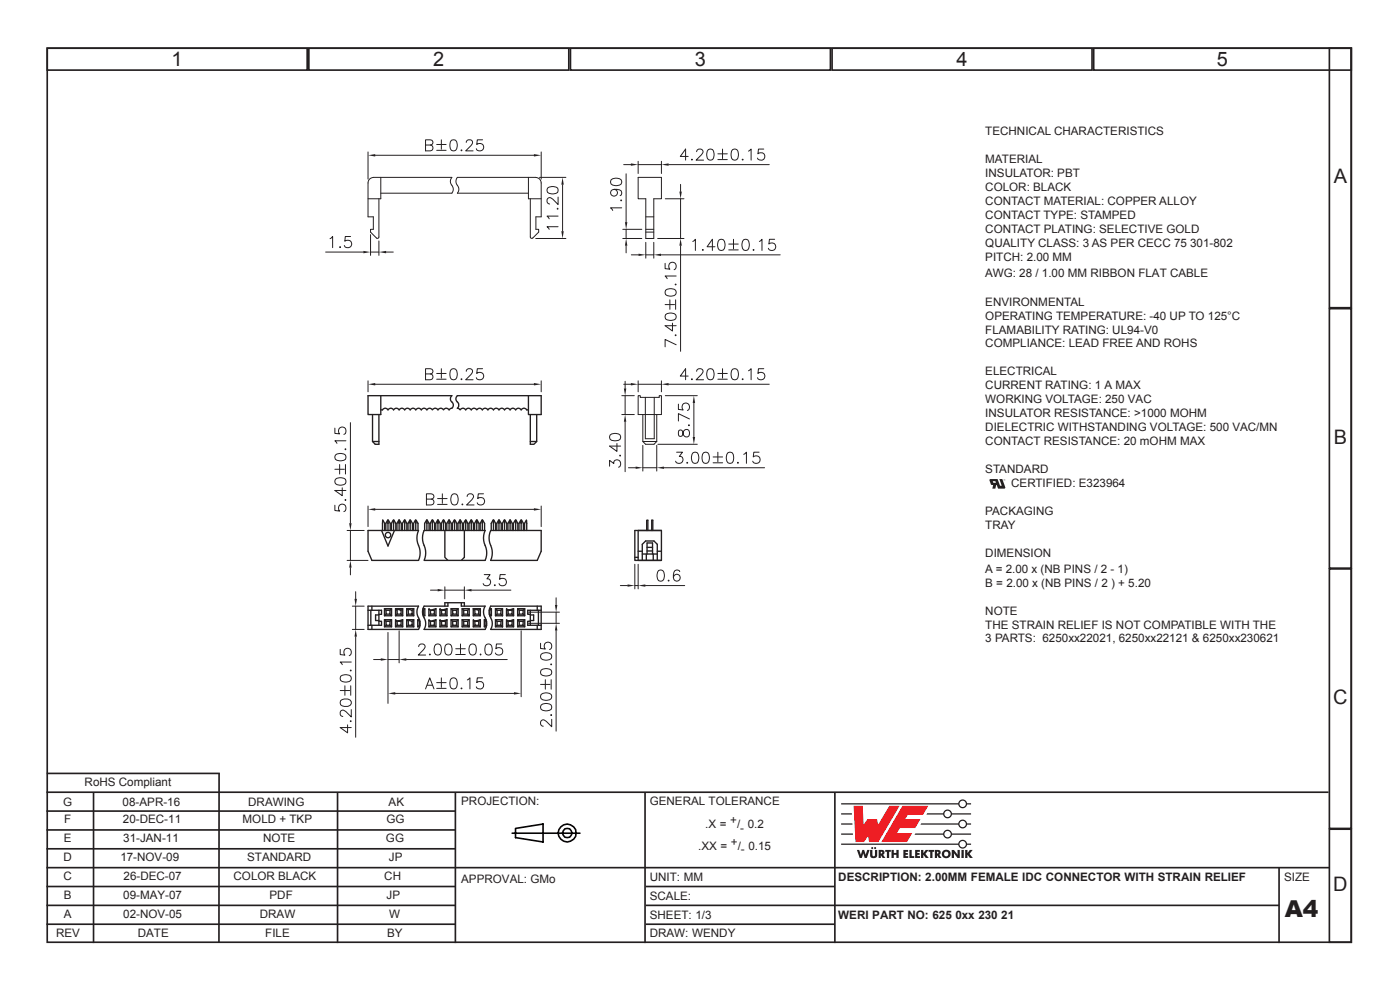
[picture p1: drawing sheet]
<svg xmlns="http://www.w3.org/2000/svg" width="297mm" height="210mm" viewBox="0 0 297 210" stroke-linecap="round" stroke-linejoin="round" font-family="sans-serif">
<!-- layer: Calque 1 -->
<g fill="none" stroke="#231f20" stroke-width=".35">
<path d="M10 10.2h276.7v189.7h-276.7zM10 10.2h55.2v4.7h-55.2zM65.5 10.2h55.2v4.7h-55.2zM121 10.2h55.2v4.7h-55.2zM176.5 10.2h55.2v4.7h-55.2zM232 10.2h54.7v4.7h-54.7zM282 10.2h4.7v55.1h-4.7zM282 65.5h4.7v55h-4.7zM282 120.7h4.7v55h-4.7zM9.8 168h272M9.8 172h86.7M9.8 176h86.7"/>
<path d="M9.9 164.1h36.7M19.8 168v32M46.5 164l-.1 36M71.6 168v32M96.6 168v32M136.8 168v32M177.1 168v32M282 175.9h4.7v24h-4.7zM9.8 192h86.7M9.8 196h86.7M9.8 180h86.7M9.8 184h272.2"/>
<path d="M9.8 188h86.7M137 192h134.3M137 196h40.1M137 188h40.1M271.3 184v16"/>
</g>
<g fill="#ee1d23">
<path d="M181.1 170.9h1.9l.2 4 .9-1.2h2l.2 1.3 2.4-4.1h2.1l-4.5 7.7h-1.9l-.2-1.3-.9 1.3h-1.8z"/>
<path d="M191.4 170.9h5.5l-1.1 1.9h-3.2l-.6 .9h3.3l-1.1 1.9h-3.3l-.6 1.1h3.2l-1.1 1.9h-5.4z"/>
</g>
<g fill="#231f20">
<path d="M181.8 180.3h.5l.3 1 .3-1h.4l.3 1 .4-1h.5l-.6 1.7h-.5l-.3-1-.3 1h-.4z"/>
<path d="M184.6 180.3h.5v1.2l.2 .1 .3-.1v-1.2h.5v1.1a.76 .76 0 0 1-.8 .6 .76 .76 0 0 1-.7-.6z"/>
<path d="M187.8 180.3h1.2v.4h-.4v1.3h-.5l.1-1.3h-.4z"/>
<path d="M189.1 180.3h.5v.6h.6v-.6h.5l-.1 1.7h-.4v-.7h-.6v.7h-.5z"/>
<path d="M191.6 180.3h1.1v.4h-.6v.2h.5v.4h-.5v.3h.6v.4h-1.1z"/>
<path d="M192.9 180.3h.5v1.3h.5v.4h-1z"/>
<path d="M194.1 180.3h1v.4h-.5v.2h.5v.4h-.5v.3h.6v.4h-1.1z"/>
<path d="M195.4 180.3h.5v.7l.5-.7h.6l-.7 .8 .7 .9h-.6l-.5-.7v.7h-.5z"/>
<path d="M197 180.3h1.2v.4h-.4v1.3h-.5v-1.3h-.3z"/>
<path d="M201.9 180.3h.5l.8 1-.1-1h.5v1.7h-.5l-.7-1.1v1.1h-.5z"/>
<path d="M204 180.3h.5v1.7h-.5z"/>
<path d="M204.7 180.3h.5v.7l.5-.7h.6l-.6 .8 .7 .9h-.6l-.6-.7v.7h-.5z"/>
<circle cx="185" cy="179.9" r=".22"/>
<circle cx="185.7" cy="179.9" r=".22"/>
</g>
<g fill="#231f20">
<path d="M186.9 180.7v.3h.2v-.2zM186.4 180.3h.5a.55 .55 0 0 1 .7 .3 .55 .55 0 0 1-.3 .7l.5 .7h-.5l-.4-.6v.6h-.5z" fill-rule="evenodd"/>
<path d="M198.8 180.7v.3h.2l.1-.2zM198.3 180.3h.6a.55 .55 0 0 1 .6 .3 .55 .55 0 0 1-.2 .7l.4 .7h-.5l-.4-.6v.6h-.5z" fill-rule="evenodd"/>
<path d="M200.3 181.2a.5 .5 0 0 0 1 0 .5 .5 0 0 0-1 0zM199.8 181.1a.95 .95 0 0 1 1.9 0 .95 .95 0 0 1-1.9 0z" fill-rule="evenodd"/>
</g>
<path d="M178.4 176.9h2.6M178.4 174.8h2.4M178.4 172.6h2.3" fill="none" stroke="#231f20" stroke-width=".27"/>
<g fill="#231f20">
<path d="M178.4 170.4h24.9a.94 .94 0 0 1 .9-.8 .94 .94 0 0 1 1 .8h.8v.2h-.8a.94 .94 0 0 1-1 .9 .94 .94 0 0 1-.9-.9h-24.9zM203.5 170.5a.7 .7 0 0 1 1.4 0 .7 .7 0 0 1-1.4 0z" fill-rule="evenodd"/>
<path d="M196.7 172.5h3.4a.94 .94 0 0 1 .9-.8 .94 .94 0 0 1 1 .8h4v.3h-4a.94 .94 0 0 1-1 .8 .94 .94 0 0 1-.9-.8h-3.6zM200.3 172.6a.7 .7 0 0 1 1.4 0 .7 .7 0 0 1-1.4 0z" fill-rule="evenodd"/>
<path d="M195.4 174.7h7.9a.94 .94 0 0 1 .9-.9 .94 .94 0 0 1 1 .9h.8v.2h-.8a.94 .94 0 0 1-1 .8 .94 .94 0 0 1-.9-.8h-8zM203.5 174.8a.7 .7 0 0 1 1.4 0 .7 .7 0 0 1-1.4 0z" fill-rule="evenodd"/>
<path d="M194.2 176.8h5.9a.94 .94 0 0 1 .9-.8 .94 .94 0 0 1 1 .8h4v.3h-4a.94 .94 0 0 1-1 .8 .94 .94 0 0 1-.9-.8h-6.1zM200.3 176.9a.7 .7 0 0 1 1.4 0 .7 .7 0 0 1-1.4 0z" fill-rule="evenodd"/>
<path d="M178.4 178.9h24.9a.94 .94 0 0 1 .9-.8 .94 .94 0 0 1 1 .8h.8v.3h-.8a.94 .94 0 0 1-1 .8 .94 .94 0 0 1-.9-.8h-24.9zM203.5 179.1a.7 .7 0 0 1 1.4 0 .7 .7 0 0 1-1.4 0z" fill-rule="evenodd"/>
</g>
<g fill="#231f20">
<path d="M213 101.7l.1 .2z"/>
<path d="M212.9 101.8a.16 .16 0 0 1 .3 0 .16 .16 0 0 1-.3 0zM212.9 101.8a.2 .2 0 0 0 .4 0 .2 .2 0 0 0-.4 0z"/>
<path d="M210.6 102.1h.6l.1 .3h-.6zM210 101.7l-.1 .2 .4 .9 .4 .1-.2 .8h.7l.1-.8 .4 .8 1.5-.1 .1-.2-.7-1.8h-.6l.5 1.4h-.3l-.6-1.4z"/>
</g>
<g fill="none" stroke="#000" stroke-width=".34">
<path d="M108.6 176.7h14.4M109.4 175.7l5.8-.9v3.8l-5.8-.9z"/>
<circle cx="120.3" cy="176.7" r="1.88"/>
<circle cx="120.3" cy="176.7" r="1.02"/>
</g>
<path d="M78.1 107.3v4.4M79.6 108h33.7M114.8 107.3v4.4" fill="none" stroke="#231f20" stroke-width=".21"/>
<g fill="#231f20">
<path d="M78.1 108l1.5-.2v.5z"/>
<path d="M113.3 107.8l1.5 .2-1.5 .3z"/>
</g>
<path d="M90.5 105.9l1.3-.1a.53 .53 0 0 0 0-.9l-1.3-.2v2.4h1a.62 .62 0 0 0 .6-.6 .62 .62 0 0 0-.6-.6M92.8 105.8h2.1M92.8 107h2.1M93.8 104.7v2.1M96 104.9a.74 .74 0 0 1 1.1 .3 1.98 1.98 0 0 1-.2 1.8 .76 .76 0 0 1-1.2-.3 1.91 1.91 0 0 1 .3-1.8zM98 107l.1-.1 .1 .1-.1 .1zM99.1 105.3l.2-.4 .7-.2a.58 .58 0 0 1 .3 .9l-1.3 1.5h1.6M102.6 104.7h-1.1l-.1 1.1a.83 .83 0 0 1 1.2-.1 .83 .83 0 0 1-.2 1.3 .83 .83 0 0 1-1.2-.3M79.3 139.9h1.5M82.3 139.9h2.4M84.7 133.8v6.8M86.2 139.9h21.4" fill="none" stroke="#231f20" stroke-width=".21"/>
<g fill="#231f20">
<path d="M80.8 139.6l1.5 .3-1.5 .2z"/>
<path d="M84.7 139.9l1.5-.3v.5z"/>
</g>
<g fill="none" stroke="#231f20" stroke-width=".21">
<path d="M82.3 134.2v15M88.8 137.2l.1-.4a.78 .78 0 0 1 1.2 0 .72 .72 0 0 1-.3 1l-1.1 1.1h1.6M91.1 138.8l.1-.1 .1 .1-.1 .1zM92.4 136.7a.75 .75 0 0 1 1.1 .3 1.98 1.98 0 0 1-.2 1.8 .77 .77 0 0 1-1.1-.3 1.91 1.91 0 0 1 .2-1.8zM94.7 136.7a.77 .77 0 0 1 1.1 .3 1.91 1.91 0 0 1-.2 1.8 .77 .77 0 0 1-1.2-.3 2.06 2.06 0 0 1 .3-1.8zM96.7 137.6h2M96.7 138.8h2M97.7 136.6v2M99.8 136.7a.77 .77 0 0 1 1.2 .3 2.07 2.07 0 0 1-.3 1.8 .77 .77 0 0 1-1.1-.3 1.91 1.91 0 0 1 .2-1.8zM101.9 138.7l.2 .1-.2 .1zM103.2 136.7a.77 .77 0 0 1 1.1 .3 1.91 1.91 0 0 1-.2 1.8 .77 .77 0 0 1-1.1-.3 2.06 2.06 0 0 1 .2-1.8zM106.4 136.6h-1.1l-.1 1a.83 .83 0 0 1 1.3 0 .83 .83 0 0 1-.2 1.2 .83 .83 0 0 1-1.2-.3"/>
<path d="M110.6 133.8v14M83.9 147.1h25.1"/>
</g>
<g fill="#231f20">
<path d="M82.3 147.1l1.6-.3v.5z"/>
<path d="M109 146.8l1.6 .3-1.6 .2z"/>
</g>
<g fill="none" stroke="#231f20" stroke-width=".21">
<path d="M112.1 129.9h6.6M112.1 132.2h6.6M118 126.8v1.5M118 129.9v2.3M118 133.7v21.4M90.3 146.1l.9-2.3 .9 2.3M90.6 145.4h1.1M92.6 144.8h2M92.6 146h2M93.6 143.8v2M95.8 143.9a.77 .77 0 0 1 1.1 .3 1.91 1.91 0 0 1-.2 1.8 .77 .77 0 0 1-1.2-.3 2.06 2.06 0 0 1 .3-1.8zM97.8 146h.2l-.1 .1z"/>
<path d="M99.1 144.2l.6-.4v2.3M102.4 143.8h-1.1l-.2 1 .7-.2a.8 .8 0 0 1 .8 .8 .8 .8 0 0 1-.9 .7l-.6-.2-.1-.2"/>
</g>
<g fill="none" stroke="#231f20" stroke-width=".29">
<path d="M78.1 112.5h10.7l-.4 1.6 .2 1.1 .5 1.5v1.1l-.3 1.1h-9.9l-.8-2zM81 112.5l1.3 3.3 1.4-3.3M81.2 110.4l-.1 2.1M81.2 110.4h.1M81.2 110.4l.4 .6v1.5M82.3 111l.1-.6 .4 .6v1.5M82.3 111v1.5M82.3 111l-.1-.6-.4 .6v1.5M83.5 111l-.1-.6-.4 .6v1.5M83.5 111l.1-.6 .4 .6v1.5M83.5 111v1.5M84.2 112.5v-1.5l.4-.6 .1 .6v-.6l.4 .6v1.5"/>
<path d="M84.7 111v1.5M85.4 112.5v-1.5l.4-.6 .1 .6v-.6l.4 .6v1.5M85.9 111v1.5M86.6 112.5v-1.5l.3-.6 .1 .6 .1-.6 .4 .6v1.5M87 111v1.5M87.7 112.5v-1.5l.5-.6v.6v-.6l.5 .6v1.5M88.2 111v1.5M78.1 128.6h10.7l-.4 1.2 .2 .9 .5 1.1-.1 1.3-.2 .4h-10.7zM78.1 129.5h2.8v.8h-.5M78.7 129.5v3.1M78.9 128.6v.9M78.9 132.6v.9"/>
<path d="M80.4 131.8h.5v.8h-2.8M80.4 129.5v3.1M80.4 130.4h-.7v1.2h.7M81.6 129.1h1.5v1.5h-1.5zM81.6 131.5l.3 .3M81.6 129.1l.3 .4M81.6 131.5h1.5v1.5h-1.5zM81.9 131.8h.8v.8h-.8zM81.9 129.5h.8v.8h-.8zM81.9 132.6l-.3 .4M81.9 130.3l-.3 .3M82.7 132.6l.4 .4"/>
<path d="M82.7 130.3l.4 .3M83.1 131.5l-.4 .3M83.1 129.1l-.4 .4M83.9 131.5l.4 .3 1.1-.3v1.5h-1.5zM83.9 129.1h1.5v1.5h-1.5zM83.9 129.1l1.2 .4v.8h-.8v-.8zM84.3 131.8h.8v.8h-.8zM84.3 132.6l-.4 .4M84.3 130.3l-.4 .3M85.1 132.6l.3 .4M85.1 130.3l.3 .3M85.4 129.1l-.3 .4"/>
<path d="M85.4 131.5l-.3 .3M86.3 131.5h1.5v1.5h-1.5zM86.3 131.5l1.1 .3v.8h-.8v-.8zM86.3 129.1l1.1 .4v.8h-.8v-.8zM86.3 129.1h1.5v1.5h-1.5zM86.6 130.3l-.3 .3M86.6 132.6l-.3 .4M87.4 132.6l.4 .4M87.4 130.3l.4 .3M87.8 129.1l-.4 .4M87.8 131.5l-.4 .3M88.6 131.5l.4 .3"/>
<path d="M89 132.6l-.4 .4M89 131.5h-.4v1.5h.4M89.1 131.8h-.1v.8h.1"/>
<circle cx="82.3" cy="113.5" r=".58"/>
</g>
<g fill="#231f20">
<path d="M117.7 128.3h.5l-.2 1.6z"/>
<path d="M118 132.2l.2 1.5h-.5z"/>
</g>
<g fill="none" stroke="#231f20" stroke-width=".21">
<path d="M79.3 37.6h16.6M80.8 41h15.1M78.1 80.8v2.3M79.6 81.5h33.7M114.8 80.8v2.3M114.7 136.5v1.1l1 .1a.83 .83 0 0 1 0-1.3 .83 .83 0 0 1 1.2 .2 .83 .83 0 0 1-.3 1.2M114.8 138.8a1.8 1.8 0 0 1 2.1 0 .76 .76 0 0 1-.3 1.1 1.91 1.91 0 0 1-1.8-.2l-.1-.4zM114.7 145.2h2M114.8 149.6a1.8 1.8 0 0 1 2.1 0 .74 .74 0 0 1-.3 1.1 1.97 1.97 0 0 1-1.8-.2l-.1-.4zM114.8 147.3a1.8 1.8 0 0 1 2.1 0 .76 .76 0 0 1-.3 1.1 1.91 1.91 0 0 1-1.8-.2l-.1-.3zM114.8 142.2a1.88 1.88 0 0 1 2.1 0 .76 .76 0 0 1-.3 1.1 1.97 1.97 0 0 1-1.8-.2l-.1-.4zM115.7 144.2v2"/>
<path d="M116.9 151.6l.1 .1-.1 .1-.1-.1zM116.9 140.8l.1 .1-.1 .1-.1-.1zM116.9 144.2v2M117 152.6v1.6l-1.1-1.2a.72 .72 0 0 0-1-.2l-.2 .3v.5l.2 .3 .3 .1"/>
</g>
<g fill="none" stroke="#231f20" stroke-width=".29">
<path d="M78.1 83.9h17.8M89.4 86.9l.1-.1a.67 .67 0 0 1 1.1 .1M90 112.5h12.9l-.3 1.6 .1 1.1 .5 1.5v1.1l-.3 1.1h-12.9l.3-1.6-.1-1.1-.5-1.5v-1.1zM90.6 111v1.5M90.6 111v-.6l.4 .6v1.5M90.6 111l-.1-.6-.4 .6v1.5M91.7 111v1.5M91.8 110.4h.1M91.8 110.4l-.1 .6v-.6l-.4 .6v1.5M91.8 110.4l.4 .6v1.5M92.4 112.5v-1.5l.4-.6 .1 .6v-.6l.5 .6v1.5M92.9 111v1.5"/>
<path d="M94 110.4h.1M94 110.4l-.4 .6v1.5M94.1 110.4v.6v-.6M94.1 111v1.5M94.1 110.4h.1M94.2 110.4l.3 .6v1.5M95.3 111l-.1-.6-.4 .6v1.5M95.3 111v-.6l.4 .6v1.5M95.3 111v1.5M96 112.5v-1.5l.4-.6v.6l.1-.6 .4 .6v1.5M96.4 111v1.5M97.2 112.5v-1.5l.3-.6 .1 .6 .1-.6 .4 .6v1.5"/>
<path d="M97.6 111v1.5M98.8 111v1.5M98.8 110.4h.1M98.8 110.4v.6v-.6l-.5 .6v1.5M98.9 110.4l.4 .6v1.5M99.9 110.4h.1M99.9 110.4l-.4 .6v1.5M99.9 110.4l.1 .6v-.6l.4 .6v1.5M100 111v1.5M101.1 110.4h.1M101.1 110.4l-.4 .6v1.5M101.1 110.4v.6l.1-.6 .4 .6v1.5"/>
<path d="M101.1 111v1.5M101.9 112.5v-1.5l.3-.6 .1 .6 .1-.6 .4 .6v1.5M102.3 111v1.5M104.1 112.5h10.7v4.4l-.8 2h-9.9l.3-1.6-.1-1.1-.5-1.5v-1.1zM104.7 111v1.5M104.7 110.4h.1M104.7 110.4v.6l-.1-.6-.4 .6v1.5M104.8 110.4l.3 .6v1.5M105.4 112.5v-1.5l.4-.6 .1 .6v-.6l.4 .6v1.5M105.9 111v1.5M107 110.4l-.4 .6v1.5M107 110.4h.1"/>
<path d="M107 110.4v.6l.1-.6 .4 .6v1.5M107 111v1.5M107.8 112.5v-1.5l.3-.6 .1 .6 .1-.6 .4 .6v1.5M108.2 111v1.5M108.9 112.5v-1.5l.4-.6 .1 .6v-.6l.5 .6v1.5M109.4 111v1.5M110.6 111v1.5M110.6 110.4h.1M110.6 110.4v.6l-.1-.6-.4 .6v1.5M110.7 110.4l.3 .6v1.5M111.3 112.5v-1.5l.4-.6v2.1M135.4 112.5h4.9v6.4h-4.9z"/>
<path d="M135.4 116.9h.9M136.3 117.5h.8v1.4M136.3 115.5v3.4M137 114.8h1.7M137.2 112.5v-2.1h.2v2.1M137.3 115.2h1.1v2.3h-1.1zM137.3 116.9h1.1M137.3 116.1h1.1M138.3 112.5v-2.1h.2v2.1M139.4 116.9h.9M139.4 115.5v3.4M139.4 117.5h-.8v1.4"/>
<path d="M89.6 129.5h.2v.8h-.1M89.7 129.1h.4v1.5h-.3M89.8 130.3l.3 .3M90.1 129.1l-.3 .4M91 129.1l.3 .4 1.2-.4v1.5h-1.5zM91 131.5l.3 .3 1.2-.3v1.5h-1.5zM91.3 129.5h.8v.8h-.8zM91.3 132.6h.8v-.8h-.8v.8l-.3 .4M91.3 130.3l-.3 .3M92.1 132.6l.4 .4M92.1 130.3l.4 .3M92.5 131.5l-.4 .3"/>
<path d="M92.5 129.1l-.4 .4M93.3 131.5l.4 .3 1.1-.3v1.5h-1.5zM93.3 129.1l.4 .4 1.1-.4v1.5h-1.5zM93.7 131.8h.8v.8h-.8zM93.7 129.5h.8v.8h-.8zM93.7 130.3l-.4 .3M93.7 132.6l-.4 .4M94.5 132.6l.3 .4M94.5 130.3l.3 .3M94.8 131.5l-.3 .3M94.8 129.1l-.3 .4M95 128.6h-5l-.4 1.2 .2 .9 .5 1.1v.9l-.3 .8h12.9l.4-1.2-.2-.9-.5-1.2v-.8l.3-.8h-5"/>
<path d="M95.7 131.5l.3 .3M95.7 129.1l.3 .4M95.7 129.1h1.5v1.5h-1.5zM95.7 131.5h1.5v1.5h-1.5zM96 129.5h.9v.8h-.9zM96 131.8h.9v.8h-.9zM96 132.6l-.3 .4M96 130.3l-.3 .3M96.9 130.3l.3 .3M96.9 132.6l.3 .4M97.2 131.5l-.3 .3M97.2 129.1l-.3 .4"/>
<path d="M98 131.5h1.5v1.5h-1.5zM98 129.1h1.5v1.5h-1.5zM98 131.5l.4 .3M98 129.1l.4 .4M98.4 131.8h.8v.8h-.8M98.4 129.5h.8v.8h-.8M98.4 131.8v.8l-.4 .4M98.4 129.5v.8l-.4 .3M99.2 132.6l.3 .4M99.2 130.3l.3 .3M99.5 131.5l-.3 .3M99.5 129.1l-.3 .4"/>
<path d="M100.4 131.5l.3 .3 1.2-.3v1.5h-1.5zM100.4 129.1h1.5v1.5h-1.5zM100.4 129.1l1.2 .4v.8h-.9v-.8zM100.7 131.8h.9v.8h-.9zM100.7 132.6l-.3 .4M100.7 130.3l-.3 .3M101.6 130.3l.3 .3M101.6 132.6l.3 .4M101.9 131.5l-.3 .3M101.9 129.1l-.3 .4M102.7 131.5l.4 .3M103.1 132.6l-.4 .4"/>
<path d="M103.1 131.5h-.4v1.5h.5M103.2 131.8h-.1v.8h.1M103.8 129.5h.1v.8M103.8 130.3l.4 .3M103.8 129.1h.4v1.5h-.3M104.1 128.6h10.7v4.9h-10.7l.3-1.2-.1-.9-.5-1.2v-.8zM104.2 129.1l-.3 .4M105.1 131.5h1.5v1.5h-1.5zM105.1 129.1h1.5v1.5h-1.5zM105.1 131.5l.4 .3M105.1 129.1l.4 .4M105.5 131.8h.8v.8h-.8"/>
<path d="M105.5 129.5h.8v.8h-.8M105.5 131.8v.8l-.4 .4M105.5 129.5v.8l-.4 .3M106.3 132.6l.3 .4M106.3 130.3l.3 .3M106.6 131.5l-.3 .3M106.6 129.1l-.3 .4M107.5 131.5l.3 .3 1.2-.3v1.5h-1.5zM107.5 129.1l.3 .4 1.2-.4v1.5h-1.5zM107.8 131.8h.8v.8h-.8zM107.8 129.5h.8v.8h-.8zM107.8 130.3l-.3 .3"/>
<path d="M107.8 132.6l-.3 .4M108.6 132.6l.4 .4M108.6 130.3l.4 .3M109 131.5l-.4 .3M109 129.1l-.4 .4M109.8 131.5h1.5v1.5h-1.5zM109.8 129.1v1.5l.4-.3M109.8 129.1h1.5v1.5h-1.5M109.8 131.5l.4 .3M109.8 129.1l.4 .4M110.2 131.8h.8v.8h-.8M110.2 129.5h.8v.8h-.8z"/>
<path d="M110.2 131.8v.8l-.4 .4M111 132.6l.3 .4M111 130.3l.3 .3M111.3 131.5l-.3 .3M111.3 129.1l-.3 .4M112.5 131.8h-.5v.8h2.8M112.5 130.4h.7v1.2h-.7M112.5 129.5v3.1M114 128.6v.9M114 132.6v.9M114.2 129.5v3.1M114.8 129.5h-2.8v.8h.5"/>
</g>
<g fill="#231f20">
<path d="M78.1 81.5l1.5-.3v.6z"/>
<path d="M113.3 81.2l1.5 .3-1.5 .3z"/>
</g>
<g fill="none" stroke="#231f20" stroke-width=".21">
<path d="M79.3 37.6l-.3 .1a1.12 1.12 0 0 0-.9 1.1v7.2h1.1v2.6h-.6v.6l1.3 1.3a.31 .31 0 0 0 .3 .1 .31 .31 0 0 0 .2-.3v-8.1M80.8 37.6v4.6h-2.7M114.8 38.8v7.2M144.4 39.1v1.5M112.5 42.2v8.1M139.5 50.6h5.6M141.1 42.2h4M144.4 42.2v8.4M144.4 52.1v22.4M90.3 79.3l1.3-.1a.57 .57 0 0 0 0-.9l-1.3-.1v2.4h1a.62 .62 0 0 0 .6-.7 .62 .62 0 0 0-.6-.6M92.6 79.2h2M93.6 78.2v2"/>
<path d="M95.8 78.3a.77 .77 0 0 1 1.1 .4 1.91 1.91 0 0 1-.2 1.7 .77 .77 0 0 1-1.2-.3 2.06 2.06 0 0 1 .3-1.8zM98.9 78.8l.2-.5a.77 .77 0 0 1 1.1 .1 .77 .77 0 0 1-.3 1l-1.1 1.2h1.6M102.4 78.2h-1.1l-.2 1a.83 .83 0 0 1 1.3 0 .83 .83 0 0 1-.1 1.2 .83 .83 0 0 1-1.3-.3M92.6 80.4h2M97.8 80.4l.1-.1 .1 .1-.1 .2z"/>
</g>
<path d="M78.1 83.9v4h2.7v-4M79 87.9v5.8l.6 .5h.8v-6.3M79 93.7h1.4M80.8 86.9h.3l.2-.1a.65 .65 0 0 1 1 .1l.1-.1a.65 .65 0 0 1 1.1 .1l.1-.1a.65 .65 0 0 1 1.1 .1 .67 .67 0 0 1 1.2 0l.1-.1a.65 .65 0 0 1 1 .1l.1-.1a.65 .65 0 0 1 1.1 .1l.1-.1a.65 .65 0 0 1 1.1 .1" fill="none" stroke="#231f20" stroke-width=".29"/>
<g fill="#231f20">
<path d="M144.1 40.6h.5l-.2 1.6z"/>
<path d="M144.4 50.6l.2 1.5h-.5z"/>
</g>
<g fill="none" stroke="#231f20" stroke-width=".21">
<path d="M114.8 46h-1.1v2.6h.6v.6l-1.3 1.3a.31 .31 0 0 1-.3 .1 .31 .31 0 0 1-.2-.3M137 42.2v8.4M138.7 42.2v8.4M141.1 55.9v1.1l1 .1a.84 .84 0 0 1 0-1.3 .84 .84 0 0 1 1.2 .2 .84 .84 0 0 1-.3 1.2M143.4 58.5h-2.3l.4 .6M141.1 64.6h2M141.2 66.7a1.8 1.8 0 0 1 2.1 0 .75 .75 0 0 1-.3 1.2 2.02 2.02 0 0 1-1.8-.3zM141.2 61.6a1.8 1.8 0 0 1 2.1 0 .77 .77 0 0 1-.3 1.1 1.95 1.95 0 0 1-1.8-.2zM142.1 63.6v2M142.7 68.5v1.7l-1.6-1.1h2.3M143.2 60.3h.2l-.1 .2zM143.3 71l.1 .1-.1 .1-.1-.1z"/>
<path d="M143.3 63.6v2M143.4 73.1l-2.3-1.1v1.6M132.3 81.5h1.5M135.4 80.8v2.3M135.4 81.5h4.9M140.3 80.8v2.3M141.8 81.5h21.4"/>
</g>
<path d="M95.9 83.9a.93 .93 0 0 0 .1 1.5 .84 .84 0 0 1-.6 1.4l-.1 .1-.2-.1a.65 .65 0 0 0-1 .1 .67 .67 0 0 0-1.2 0l-.1-.1a.67 .67 0 0 0-1.1 .1l-.1-.1a.65 .65 0 0 0-1 .1M112.1 83.9v4h2.7v-4h-17.8l-.1 .2a.91 .91 0 0 0 .3 1.3 .88 .88 0 0 1-.2 1.2l.6 .3a.67 .67 0 0 1 1.2 0l.1-.1a.67 .67 0 0 1 1.1 .1l.1-.1a.65 .65 0 0 1 1 .1l.2-.1a.65 .65 0 0 1 1 .1 .67 .67 0 0 1 1.2 0l.1-.1a.67 .67 0 0 1 1.1 .1l.1-.1a.65 .65 0 0 1 1.1 .1l.1-.1a.65 .65 0 0 1 1 .1 .67 .67 0 0 1 1.2 0l.1-.1a.67 .67 0 0 1 1.1 .1l.1-.1a.65 .65 0 0 1 1.1 .1l.1-.1a.65 .65 0 0 1 1 .1h.4M112.5 87.9v6.3h.8l.6-.5M113.9 87.9v5.8h-1.4" fill="none" stroke="#231f20" stroke-width=".29"/>
<g fill="#231f20">
<path d="M133.8 81.2l1.6 .3-1.6 .3z"/>
<path d="M140.3 81.5l1.5-.3v.6z"/>
</g>
<g fill="none" stroke="#231f20" stroke-width=".21">
<path d="M146 79.8h-1.7l1.1-1.6v2.4M147.8 78.8l.1-.4a.78 .78 0 0 1 1.1 0 .72 .72 0 0 1-.2 1l-1.1 1.2h1.6M150.3 78.3a.75 .75 0 0 1 1.1 .4 1.98 1.98 0 0 1-.2 1.7 .77 .77 0 0 1-1.2-.3 1.91 1.91 0 0 1 .3-1.8zM152.3 79.2h2M153.3 78.2v2M155.4 78.3a.77 .77 0 0 1 1.1 .4 1.91 1.91 0 0 1-.2 1.7 .77 .77 0 0 1-1.1-.3 2.06 2.06 0 0 1 .2-1.8zM158.8 78.7l.5-.5v2.4M162 78.2h-1.1l-.1 1a.83 .83 0 0 1 1.2 0 .83 .83 0 0 1-.1 1.2 .83 .83 0 0 1-1.2-.3M131.9 83.9h2.7M131.9 87.9h2.7M132.6 80.9v1.5M132.6 83.9v4"/>
<path d="M132.6 89.5v10.6M146.8 80.3l.1 .1-.1 .2zM152.3 80.4h2M157.4 80.4l.1-.1 .2 .1-.2 .2z"/>
</g>
<g fill="#231f20">
<path d="M132.3 82.4h.6l-.3 1.5z"/>
<path d="M132.6 87.9l.3 1.6h-.6z"/>
</g>
<g fill="none" stroke="#231f20" stroke-width=".21">
<path d="M129.3 98.9v-1.2l.9 .6a.75 .75 0 0 1 .9-.8 .75 .75 0 0 1 .6 1.1l-.2 .3-.3 .2M129.4 92.3a1.77 1.77 0 0 1 2.1 0 .77 .77 0 0 1-.3 1.1 2.06 2.06 0 0 1-1.8-.2l-.1-.4zM130.9 94.1v1.7l-1.6-1.2h2.4M131.5 96.5l.2 .1-.2 .2zM133.3 99.2h1.5M135.4 87.9h4.9M135.8 84.3h4M136.4 93.7h2.9M136.4 94.5v5.4M136.4 99.2h2.9M136.9 93.1h1.9M137 94.2h1.7"/>
<path d="M139.3 94.5v5.4M140.9 99.2h21.3"/>
</g>
<g fill="#231f20">
<path d="M134.8 99l1.6 .2-1.6 .3z"/>
<path d="M139.3 99.2l1.6-.2v.5z"/>
</g>
<g fill="none" stroke="#231f20" stroke-width=".21">
<path d="M135.8 84.3v-.4h-.4v4M136.4 87.9v5.8l.6 .5M136.9 84.3v8.8M139.3 87.9v5.8M139.6 94.2h8.3M141.1 83.9h6.8M143.5 95.9h1.3l-.7 .9a.76 .76 0 0 1 .8 .9 .76 .76 0 0 1-1 .6l-.4-.1-.2-.4M145.7 98.2l.1-.1 .1 .1-.1 .1zM147 96a.74 .74 0 0 1 1.1 .4 1.98 1.98 0 0 1-.2 1.8 .76 .76 0 0 1-1.1-.4 1.91 1.91 0 0 1 .2-1.8zM147.2 85.5v7.2M149.3 96a.76 .76 0 0 1 1.1 .4 1.91 1.91 0 0 1-.2 1.8 .76 .76 0 0 1-1.2-.4 2.06 2.06 0 0 1 .3-1.8zM151.3 96.9h2"/>
<path d="M151.3 98.2h2M152.3 95.9v2M154.4 96a.76 .76 0 0 1 1.1 .4 2.06 2.06 0 0 1-.2 1.8 .76 .76 0 0 1-1.1-.4 1.91 1.91 0 0 1 .2-1.8zM156.5 98.1l.2 .1-.2 .1zM157.8 96.4l.6-.5v2.4M161 95.9h-1.1l-.1 1a.83 .83 0 0 1 1.2 0 .83 .83 0 0 1-.1 1.3 .83 .83 0 0 1-1.2-.4"/>
</g>
<g fill="#231f20">
<path d="M147.2 83.9l.3 1.6h-.5z"/>
<path d="M147 92.7h.5l-.3 1.5z"/>
</g>
<g fill="none" stroke="#231f20" stroke-width=".21">
<path d="M133.9 54.1h1.6M137 46h1.7M137 48.6h1.7M137 49.2h1.7M137 50.6h1.7M137 51.4v3.4M137 54.1h1.7M138.7 51.4v3.4M140.2 54.1h25.3M138.8 84.3v8.8M139.3 93.7l-.6 .5M139.8 84.3v-.4h.5v4"/>
<path d="M143.9 85.7v1.1l1 .2a.84 .84 0 0 1 0-1.3 .84 .84 0 0 1 1.3 .2 .84 .84 0 0 1-.4 1.2M144 91.3a.94 .94 0 0 0 .2 1.3h.3a1.25 1.25 0 0 0 .5-1.2 .65 .65 0 0 1 .7-.3 .65 .65 0 0 1 .6 .6v.4a.67 .67 0 0 1-.8 .6 .67 .67 0 0 1-.6-.7l-.1-.4a.49 .49 0 0 0-.8-.3zM146.2 90.1l.1 .1-.1 .1-.2-.1zM146.3 88.9l-2.4-1.2v1.6"/>
</g>
<g fill="#231f20">
<path d="M135.5 53.8l1.5 .3-1.5 .2z"/>
<path d="M138.7 54.1l1.5-.3v.5z"/>
</g>
<g fill="none" stroke="#231f20" stroke-width=".21">
<path d="M95.9 37.6l-.4 .9 .7 1.6-.3 .9M112.1 37.6v4.6h2.7M114.8 38.8v-.3a1.17 1.17 0 0 0-1.2-.9h-16.6l-.2 .6v.6l.5 1.3-.3 .9h15.1M132.3 34.9h1.5M135.4 37.6h4.9M135.4 34.2v2.6M135.4 34.9h4.9M140.3 34.2v2.6M141.8 34.9h21.4M147 51.2l.5-.4v2.3M149 53l.1-.1 .1 .1-.1 .1zM151.7 52.3h-1.7l1.1-1.5v2.3"/>
<path d="M152.6 50.9a.76 .76 0 0 1 1.1 .3 1.91 1.91 0 0 1-.2 1.8 .76 .76 0 0 1-1.2-.3 1.91 1.91 0 0 1 .3-1.8zM154.6 51.8h2M154.6 53h2M155.6 50.8v2M157.7 50.9a.74 .74 0 0 1 1.1 .3 1.98 1.98 0 0 1-.2 1.8 .76 .76 0 0 1-1.1-.3 1.91 1.91 0 0 1 .2-1.8zM159.7 53l.2-.1 .1 .1-.1 .1zM161.1 51.2l.5-.4v2.3M164.3 50.8h-1.1l-.1 1a.83 .83 0 0 1 1.3 0 .83 .83 0 0 1-.2 1.2 .83 .83 0 0 1-1.2-.3"/>
</g>
<g fill="#231f20">
<path d="M133.8 34.7l1.6 .2-1.6 .3z"/>
<path d="M140.3 34.9l1.5-.2v.5z"/>
</g>
<g fill="none" stroke="#231f20" stroke-width=".21">
<path d="M135.4 37.6v4.6h1.6M140.3 37.6v4.6h-1.6M146 33.2h-1.7l1.1-1.6v2.4M146.7 33.9h.2l-.1 .1zM147.8 32.2l.1-.4 .3-.2 .7 .1a.52 .52 0 0 1 .1 .8l-1.3 1.5h1.6M150.3 31.7a.75 .75 0 0 1 1.1 .4 1.98 1.98 0 0 1-.2 1.8 .77 .77 0 0 1-1.2-.4 1.91 1.91 0 0 1 .3-1.8zM152.3 32.6h2M152.3 33.9h2M153.3 31.6v2M155.4 31.7a.77 .77 0 0 1 1.1 .4 1.91 1.91 0 0 1-.2 1.8 .77 .77 0 0 1-1.1-.4 2.06 2.06 0 0 1 .2-1.8zM157.4 33.9h.3l-.2 .1zM158.8 32.1l.5-.5v2.4"/>
<path d="M162 31.6h-1.1l-.1 1 .7-.2a.8 .8 0 0 1 .8 .9 .8 .8 0 0 1-1 .7l-.5-.2-.1-.3M74.7 128.6h2.6M74.7 133.5h2.6M75.5 125.5v1.5M75.5 128.6v4.9M75.5 135v21.4"/>
</g>
<path d="M94.4 112.5v5.7l.6 .7M98.5 112.5v5.7l-.6 .7M134.7 118.2h.7M137 114.8l-.7 .7M138.7 114.8l.7 .7M140.3 112.5h-5.6v6.4h5.6M94.4 128.6v-.7h4.1v.7M95 127.9v.7M97.9 127.9v.7" fill="none" stroke="#231f20" stroke-width=".29"/>
<g fill="#231f20">
<path d="M75.2 127h.5l-.2 1.6z"/>
<path d="M75.5 133.5l.2 1.5h-.5z"/>
</g>
<g fill="none" stroke="#231f20" stroke-width=".21">
<path d="M74.3 89.6v21.4M73.6 118.9h4.5M73.6 112.5h3.7M74.3 112.5v6.4M72.2 137.7v1.2l1 .1a.83 .83 0 0 1 0-1.3 .83 .83 0 0 1 1.2 .2 .83 .83 0 0 1-.3 1.2M74.3 120.4v1.5M72.2 146.5h2M72.3 148.6a1.56 1.56 0 0 1 2.2 .3v.3a1.41 1.41 0 0 1-2.2 .3zM72.3 143.4a1.88 1.88 0 0 1 2.1 0 .77 .77 0 0 1-.3 1.2 1.94 1.94 0 0 1-1.8-.3zM73.2 145.5v2M73.7 153.8v1.7l-1.5-1.2h2.3M74.4 152.9l.1 .1-.1 .1-.1-.1z"/>
<path d="M74.4 142.1l.1 .1-.1 .1-.1-.1zM74.4 145.5v2M74.5 140.4h-2.3l.4 .6M74.5 150.5v1.6l-1.1-1.1a.73 .73 0 0 0-1.1-.2l-.1 .7 .2 .4 .3 .1"/>
</g>
<g fill="#231f20">
<path d="M74.3 118.9l.3 1.5h-.5z"/>
<path d="M74.1 111h.5l-.3 1.5z"/>
</g>
<g fill="none" stroke="#231f20" stroke-width=".21">
<path d="M114.4 37.6h5.7M119.3 39.2v9.8M113.6 50.6h6.5M71 90.8v1.1l1.1 .1a.83 .83 0 0 1-.1-1.2 .83 .83 0 0 1 1.3 .1 .83 .83 0 0 1-.4 1.2M71 99.5h2.1M71.2 96.5a1.8 1.8 0 0 1 2.1 0 .78 .78 0 0 1-.4 1.1 1.97 1.97 0 0 1-1.7-.2l-.2-.3zM72.1 98.5v2.1M73.3 95.2v.2l-.1-.1zM73.3 98.5v2.1M73.4 93.5h-2.4l.5 .6M71 107.2v1.1l1.1 .1a.84 .84 0 0 1-.1-1.3 .84 .84 0 0 1 1.3 .2 .84 .84 0 0 1-.4 1.2M71.2 101.7a1.8 1.8 0 0 1 2.1 0 .79 .79 0 0 1-.4 1.1 1.91 1.91 0 0 1-1.7-.2l-.2-.3z"/>
<path d="M72.6 103.5v1.6l-1.6-1.1h2.4M73.2 106h.2l-.1 .2z"/>
</g>
<g fill="#231f20">
<path d="M119.3 37.6l.3 1.6h-.5z"/>
<path d="M119.1 49h.5l-.3 1.6z"/>
</g>
<path d="M116.2 39.9a1.88 1.88 0 0 1 2.1 0 .79 .79 0 0 1-.3 1.1 1.97 1.97 0 0 1-1.8-.2l-.2-.3zM132.8 36.9v10.2M118.2 44.3l.1-.1 .1 .1-.1 .1zM118.4 48.1h-2.4l.5 .5M118.4 45.8h-2.4l.5 .6M118.4 41.8v1.6l-1.1-1.1a.73 .73 0 0 0-1-.3l-.3 .4v.4l.3 .4 .3 .1M132.1 50.6h4.1M132.1 48.6h4.1M132.8 48.6v2M132.8 52.1v1.5" fill="none" stroke="#231f20" stroke-width=".21"/>
<g fill="#231f20">
<path d="M132.8 50.6l.3 1.5h-.5z"/>
<path d="M132.6 47.1h.5l-.3 1.5z"/>
</g>
<path d="M78.1 32.2v5.8M79.6 32.9h33.7M114.8 32.2v5.8M129.6 38.1a1.8 1.8 0 0 1 2.2 0 .76 .76 0 0 1-.4 1.2 1.91 1.91 0 0 1-1.8-.3l-.1-.3zM130.3 40.2a.73 .73 0 0 1 .6 1 .73 .73 0 0 1-1.1 .2 .73 .73 0 0 1 .1-1.1 2.16 2.16 0 0 1 1.9 .2 .68 .68 0 0 1-.3 1M131.8 42.4l.1 .1-.1 .1-.1-.1zM131.9 44.1h-2.4l.5 .5" fill="none" stroke="#231f20" stroke-width=".21"/>
<g fill="#231f20">
<path d="M78.1 32.9l1.5-.2v.5z"/>
<path d="M113.3 32.7l1.5 .2-1.5 .3z"/>
</g>
<g fill="none" stroke="#231f20" stroke-width=".21">
<path d="M90.3 30.8l1.3-.2a.56 .56 0 0 0 0-.8l-1.3-.1v2.3h1a.62 .62 0 0 0 .6-.6 .62 .62 0 0 0-.6-.6M92.6 30.6h2M92.6 31.9h2M93.6 29.7v2M95.8 29.8a.79 .79 0 0 1 1.1 .3 1.91 1.91 0 0 1-.2 1.8 .76 .76 0 0 1-1.2-.4 2.06 2.06 0 0 1 .3-1.7zM97.8 31.9l.1-.1 .1 .1-.1 .1zM98.9 30.2l.2-.4a.8 .8 0 0 1 1.1 .1 .77 .77 0 0 1-.3 1l-1.1 1.1h1.6M102.4 29.7h-1.1l-.2 .9a.83 .83 0 0 1 1.3 0 .83 .83 0 0 1-.1 1.3 .83 .83 0 0 1-1.3-.4M69.1 53.5h8M78.6 49.8v4.4M78.6 53.5h1.8M80.4 51.1v3.1"/>
<path d="M81.9 53.5h1.5"/>
</g>
<g fill="#231f20">
<path d="M80.4 53.5l1.5-.3v.5z"/>
<path d="M77.1 53.2l1.5 .3-1.5 .2z"/>
</g>
<path d="M70 50.6l.6-.4v2.3M72 52.4l.1-.1 .2 .1-.2 .1zM74.4 50.2h-1.1l-.1 1a.83 .83 0 0 1 1.2 0 .83 .83 0 0 1-.1 1.2 .83 .83 0 0 1-1.3-.3M91.3 125.2h1.5M94.4 125.2h4.1M94.4 124.5v2.5M98.5 124.5v2.5M100 125.2h8.4" fill="none" stroke="#231f20" stroke-width=".21"/>
<g fill="#231f20">
<path d="M92.8 124.9l1.6 .3-1.6 .3z"/>
<path d="M98.5 125.2l1.5-.3v.6z"/>
</g>
<path d="M134.7 119.7v5.2M135.4 119.7v5.2M102.7 121.9h1.3l-.7 .9a.76 .76 0 0 1 .8 .9 .76 .76 0 0 1-1 .5l-.4-.1-.2-.3M104.9 124.1l.1-.1 .1 .1-.1 .1zM107.2 121.9h-1.1l-.1 1a.83 .83 0 0 1 1.2 0 .83 .83 0 0 1-.1 1.2 .83 .83 0 0 1-1.2-.3M131.6 124.2h1.5M134.7 124.2h.7M136.9 124.2h8.4" fill="none" stroke="#231f20" stroke-width=".21"/>
<g fill="#231f20">
<path d="M133.1 124l1.6 .2-1.6 .3z"/>
<path d="M135.4 124.2l1.5-.2v.5z"/>
</g>
<path d="M139.7 121a.76 .76 0 0 1 1.1 .4 1.91 1.91 0 0 1-.2 1.8 .74 .74 0 0 1-1.1-.4 1.98 1.98 0 0 1 .2-1.8zM141.7 123.2l.1-.2 .2 .2-.2 .1zM144.2 121.3a.69 .69 0 0 0-1-.3 1.41 1.41 0 0 0 .3 2.3 .73 .73 0 0 0 .8-.7 .73 .73 0 0 0-.7-.8 .73 .73 0 0 0-.7 .7" fill="none" stroke="#231f20" stroke-width=".21"/>
<text font-size="4.9" fill="#231f20" x="272.6" y="194.5">A4</text>
<g font-size="4.2" fill="#231f20">
<text x="36.4" y="14">1</text>
<text x="91.9" y="14">2</text>
<text x="147.4" y="14">3</text>
<text x="202.9" y="14">4</text>
<text x="258.2" y="14">5</text>
<text x="282.9" y="38.8">A</text>
<text x="282.9" y="94.1">B</text>
<text x="282.8" y="149.3">C</text>
<text x="282.8" y="189">D</text>
</g>
<g font-size="2.5" fill="#231f20">
<text x="209" y="28.7">TECHNICAL CHARACTERISTICS</text>
<text x="209" y="34.6">MATERIAL</text>
<text x="209" y="37.6">INSULATOR: PBT</text>
<text x="209" y="40.5">COLOR: BLACK</text>
<text x="209" y="43.5">CONTACT MATERIAL: COPPER ALLOY</text>
<text x="209" y="46.5">CONTACT TYPE: STAMPED</text>
<text x="209" y="49.4">CONTACT PLATING: SELECTIVE GOLD</text>
<text x="209" y="52.4">QUALITY CLASS: 3 AS PER CECC 75 301-802</text>
<text x="209" y="58.7">AWG: 28 / 1.00 MM RIBBON FLAT CABLE</text>
<text x="209" y="55.4">PITCH: 2.00 MM</text>
<text x="209" y="64.8">ENVIRONMENTAL</text>
<text x="209" y="67.8">OPERATING TEMPERATURE: -40 UP TO 125°C</text>
<text x="209" y="70.7">FLAMABILITY RATING: UL94-V0</text>
<text x="209" y="73.7">COMPLIANCE: LEAD FREE AND ROHS</text>
<text x="209" y="79.6">ELECTRICAL</text>
<text x="209" y="82.6">CURRENT RATING: 1 A MAX</text>
<text x="209" y="85.6">WORKING VOLTAGE: 250 VAC</text>
<text x="209" y="88.5">INSULATOR RESISTANCE: &gt;1000 MOHM</text>
<text x="209" y="91.5">DIELECTRIC WITHSTANDING VOLTAGE: 500 VAC/MN</text>
<text x="209" y="94.5">CONTACT RESISTANCE: 20 mOHM MAX</text>
<text x="209" y="100.4">STANDARD</text>
<text x="214.5" y="103.3">CERTIFIED: E323964</text>
<text x="209" y="109.3">PACKAGING</text>
<text x="209" y="112.2">TRAY</text>
<text x="209" y="118.2">DIMENSION</text>
<text x="209" y="121.5">A = 2.00 x (NB PINS / 2 - 1)</text>
<text x="209" y="124.4">B = 2.00 x (NB PINS / 2 ) + 5.20</text>
<text x="209" y="130.4">NOTE</text>
<text x="209" y="133.3">THE STRAIN RELIEF IS NOT COMPATIBLE WITH THE</text>
<text x="209" y="136.3">3 PARTS: 6250xx22021, 6250xx22121 &amp; 6250xx230621</text>
<text x="17.9" y="166.8">RoHS Compliant</text>
<text x="13.4" y="171">G</text>
<text x="26" y="170.9">08-APR-16</text>
<text x="52.7" y="170.9">DRAWING</text>
<text x="82.4" y="170.9">AK</text>
<text x="97.8" y="170.8">PROJECTION:</text>
<text x="137.8" y="170.8">GENERAL TOLERANCE</text>
<text x="13.5" y="178.7">E</text>
<text x="13.6" y="174.6">F</text>
<text x="26.1" y="174.6">20-DEC-11</text>
<text x="26.1" y="178.7">31-JAN-11</text>
<text x="51.5" y="174.6">MOLD + TKP</text>
<text x="55.8" y="178.7">NOTE</text>
<text x="81.9" y="178.7">GG</text>
<text x="82" y="174.6">GG</text>
<text x="149.6" y="175.6">.X =</text>
<text x="154.9" y="174.8">+</text>
<text x="155.1" y="179.4">+</text>
<text x="156.4" y="175.6">/ 0.2</text>
<text x="157" y="176.4">-</text>
<text x="13.4" y="182.7">D</text>
<text x="25.5" y="182.7">17-NOV-09</text>
<text x="52.4" y="182.7">STANDARD</text>
<text x="82.5" y="182.7">JP</text>
<text x="148.1" y="180.2">.XX =</text>
<text x="156.5" y="180.2">/ 0.15</text>
<text x="157.2" y="181">-</text>
<text x="13.4" y="186.7">C</text>
<text x="13.5" y="190.8">B</text>
<text x="26.1" y="190.8">09-MAY-07</text>
<text x="26.2" y="186.7">26-DEC-07</text>
<text x="49.5" y="186.7">COLOR BLACK</text>
<text x="57.2" y="190.8">PDF</text>
<text x="81.5" y="186.7">CH</text>
<text x="82" y="190.8">JP</text>
<text x="97.8" y="187.3">APPROVAL: GMo</text>
<text x="137.8" y="186.8">UNIT: MM</text>
<text x="137.8" y="190.9">SCALE:</text>
<text x="177.8" y="186.8">DESCRIPTION: 2.00MM FEMALE IDC CONNECTOR WITH STRAIN RELIEF</text>
<text x="272.4" y="186.8">SIZE</text>
<text x="13.5" y="194.8">A</text>
<text x="26.1" y="194.8">02-NOV-05</text>
<text x="55.1" y="194.8">DRAW</text>
<text x="82.6" y="194.8">W</text>
<text x="137.8" y="194.8">SHEET: 1/3</text>
<text x="177.8" y="194.8">WERI PART NO: 625</text>
<text x="202.7" y="194.8">0xx 230</text>
<text x="212.4" y="194.8">21</text>
<text x="11.9" y="198.8">REV</text>
<text x="29.2" y="198.8">DATE</text>
<text x="56.3" y="198.8">FILE</text>
<text x="82.1" y="198.8">BY</text>
<text x="137.8" y="198.8">DRAW: WENDY</text>
</g>
</svg>
